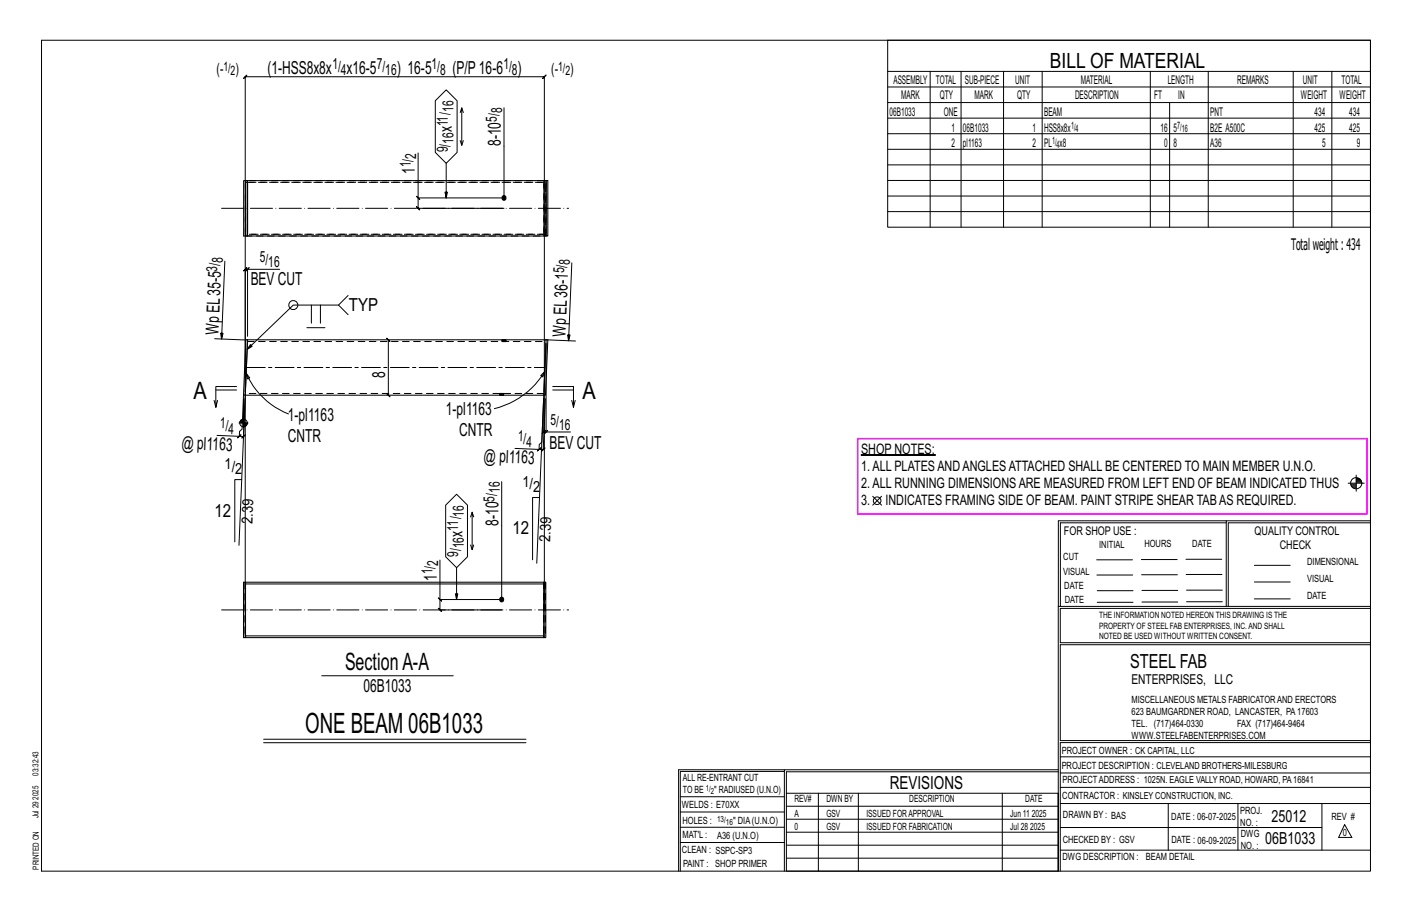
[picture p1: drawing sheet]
<svg xmlns="http://www.w3.org/2000/svg" width="432mm" height="279mm" viewBox="0 0 432 279" stroke-linecap="round" stroke-linejoin="round" font-family="sans-serif">
<g fill="#000" stroke="#000" stroke-width=".31">
<path d="M263.3 139h22.8v.2h-22.8z"/>
<circle cx="154.1" cy="60.5" r=".68"/>
<circle cx="153.4" cy="183.3" r=".68"/>
</g>
<g fill="none" stroke="#000" stroke-width=".31">
<path d="M12.7 12.3h406.4v254h-406.4zM271.5 12.3h147.6v57.2h-147.6zM133.1 30.8l3.3-3.3 3.4 3.3v15.8l-3.4 3.3-3.3-3.3zM140.7 34.4l.5-1.4v11.4M141.2 33l.5 1.4M154.1 32.9v27.6h-26.2v-13.7M271.5 21.8h147.6M271.5 26.6h147.6M271.5 31.4h147.6M271.5 36.1h147.6M284.5 21.8v47.7M293.9 21.8v47.7"/>
<path d="M306.9 21.8v47.7M318.7 21.8v47.7M351.8 21.8v47.7M357.7 31.4v38.1M369.5 21.8v47.7M395.5 21.8v47.7M407.3 21.8v47.7M136.4 49.9v10.6l-.3-1.7h.7l-.4 1.7M140.7 43l.5 1.4 .5-1.4M271.5 40.9h147.6M271.5 45.6h147.6M271.5 50.4h147.6"/>
<path d="M271.5 55.2h147.6M271.5 59.9h147.6M68.8 79.8l-1 23.8-.3-1.7h.7l-.4 1.7M127.4 60l1 1zM127.9 60.5v3.2l-.5-.5 1 1-.5-.5h26.2M271.5 64.7h147.6M75.7 82.3l.5-.5-1 1zM75.7 82.3h-.7l.5-.5-1 1 .5-.5v37.4M85.5 82.3h-9.8v20.5M95.2 93.3v5.5M98 93.3v5.5M103.5 93.3l3 2.9"/>
<path d="M106.5 90.3l-3 3h-13.8l-14.1 13.5 1-1.5 .5 .6-1.5 .9M174.9 80.4l-1 23.8-.3-1.8h.7l-.4 1.8M65.6 103.5l9.6 .4M66 119.2h6.4M72.4 118.2h-6.4v6.3l.5-2.1M75.3 114.1l1.1 1.4-.7 .3zM75.3 114.1a23.5 23.5 0 0 0 12.9 12.4M93.8 100.2h5.6M118.8 103.9l-.5-.5 1 1-.5-.5v16.9M165.4 114.8l1.2-1.2-.6 1.6zM166.5 103.9l9.5 .3M166.6 113.6a25.1 25.1 0 0 1-15.4 11.3"/>
<path d="M167 105v27.1h7.5M169 118.2h6.4v6.3l.5-2.1M169 119.2h6.4M65.5 122.4l.5 2.1M72.7 133.9l1-1zM73.1 129.3h2.8M73.4 128.8v.5M73.6 128.5v.8M73.8 128.3v1M74 128.2v1.1M74.3 128.2v1.1M74.5 120.8l-.5 10.4-.7 .7-.1 1.5-6.8-.3"/>
<path d="M74.5 121.9v8.8M74.7 129.3v1.1M74.9 129.3v1.1M75 121.9l-.5 11.5 .5-.4-1.1 .9 .6-.5h-1.3M75 120.8l-1.9 45.9M75.1 129.3v1M75.3 129.3v.8M75.5 129.3v.5M118.3 120.3l1 1zM164.3 137.9l1.1-1zM166.3 120.8l-2.2 51.4M166.8 121.9l-.7 15.5 .5-.4-1 .9 .5-.5h-1.3"/>
<path d="M167 132.1h-.7l.5-.5-1 1 .5-.5v-10.2l-.6 13.3-.8 .7-.1 1.5-7.3-.3M167.5 131.6l-1 1zM174.8 122.4l.6 2.1M73.9 146.6h-2.1v19M136.3 154.4l3.3-3.3 3.4 3.3v15.8l-3.4 3.3-3.3-3.3zM144.4 156.6l-.5 1.4M144.9 158l-.5-1.4v11.4M153.4 147.2v36.1h-18.9v-12.1M165 152.1h-2.1v19M266.9 151.7l2.7 2.7M269.6 151.7l-2.7 2.7M375 159.8h-50.7v25.6"/>
<path d="M375 159.2h-51.3l-.1 107.1M412.3 147.7h4.9M413 148h1.7M413.1 148.3h1.6M413.2 148.6h1.5M413.5 148.9h1.2M413.8 149.1h.9M414.7 145.3v4.9M414.7 146.3h1M414.7 146.8h1.5M414.7 147.4h1.7M414.7 146.6h1.3"/>
<path d="M414.7 147.1h1.7M419.1 159.2h-44.1v26.2M419.1 159.8h-43.5v25.6M139.6 173.5v9.8l-.4-1.8h.8l-.4 1.8M143.9 166.6l.5 1.4 .5-1.4M335.4 171.1h10.9M335.4 175.8h11M349 171h11M349.1 175.7h11M362.7 171h10.9M362.7 175.6h11M383.6 172.8h11"/>
<path d="M383.6 177.9h11M75 186.4v-162.9l-.5 .5 1-1-.5 .5h91.5l-.5 .5 1-1-.5 .5v162.9M134 182.8l1 1zM134.5 183.3v3.1l-.5-.5 1 1-.5-.5h18.9M323.7 185.4h95.4M335.5 184.1h11M335.5 180.6h11M349.2 184h11M349.2 180.5h11M362.9 180.4h10.9M362.9 184h10.9M383.6 183.1h11"/>
<path d="M419.1 186h-94.9v10.5h94.9M419.1 197.1h-94.9v29.3h94.9v.6h-94.9v39.3M98.4 206.6h40.2M80.6 226h80.2M80.6 227h80.2M239.9 235.8h-31.9v30.5M239.9 235.3h-32.4v31M323.6 235.3h-83.7v31M323.6 235.9h-83.1v6.6M324.2 236.3h94.9M324.2 231.4h94.9M208 252.9h31.9"/>
<path d="M208 257.5h31.9M208 243.6h31.9M208 248.2h31.9M240.5 242.5h83.1v23.8h-83.1zM240.5 258.4h83.1M240.5 254.4h83.1M240.5 250.4h83.1M240.5 246.5h83.1M250.3 242.5v23.8M262.5 242.5v23.8M306.5 242.5v23.8M324.2 253h80.1"/>
<path d="M324.2 245.6h94.9M324.2 259.9h94.9M324.2 240.7h94.9M357.3 245.6v14.3M378.6 245.6v14.3M404.3 245.6v14.3M411.2 252.1l2.2 3.9h-4zM240.5 262.3h83.1"/>
<circle cx="89.7" cy="93.3" r="1.38"/>
<circle cx="74.5" cy="129.3" r="1.16"/>
<circle cx="268.2" cy="153.1" r="1.17"/>
<circle cx="414.7" cy="147.7" r="1.71"/>
</g>
<path d="M262.3 134.1h155.8v23h-155.8z" fill="none" stroke="#f0f" stroke-width=".5"/>
<g fill="none" stroke="#000" stroke-width=".32">
<path d="M75.2 55.2h-.7v16.9h92.5v-1v-15.9h-91.8v16.9M75.7 55.2v16.9M167 55.2h.1M167 55.2h.5v16.9h-.5zM75.7 104.9l-.7 14.8M75.7 103.9l-.7 16.9h-.5l.7-16.9h92.3l-.7 16.9h-.5M167 104.9l-.7 14.8M167 103.9l-.7 16.9h-91.3M74.5 178h.6v16.9h-.6zM74.6 178v16.9M75.1 178h91.3v.5h-91.3zM166.3 178.5v15.9"/>
<path d="M166.4 178h.5v16.9h-.5zM75.1 194.4h91.3v.5h-91.3z"/>
</g>
<g fill="none" stroke="#000" stroke-width=".31" stroke-dasharray="2 1.4">
<path d="M75 55.2v16.9M75.7 55.2v16.4h-.7M75.7 55.7l91.3 .1M166.3 55.7v15.9M166.3 55.2h-91.3M166.3 55.2v16.9M166.3 55.7h-91.3h.7v.6M167 55.8v15.8M167 56.3h.1M75 72.1h91.3v-16.9M75 72.1v-16.9M75 71.6v-15.9"/>
<path d="M75.7 71.1v1M166.3 71.6h-91.3M166.3 72.1h.1M166.9 72.1v-16.9M167 71.6h-91.3M75.7 104.4h91.3M153.5 103.9l.1 .5zM153.6 103.9h.1M153.9 103.9h-.2l-.1 .5M153.9 104.4h.2v-.5h-.2v.5h-.2M154.1 103.9h.3v.5h-.3M154.4 103.9h.1v.5h-.1"/>
<path d="M154.5 103.9v.5M154.7 103.9v.5M152.9 120.8v-.5M153 120.8v-.5M153.2 120.8h-.2v-.5h.2M153.4 120.8h-.2v-.5h.2M153.6 120.8h.2l.2-.5M153.6 120.3h-.2v.5h.2v-.5h.2M154 120.3v.5zM154 120.8h-.2M166.3 120.3h-91.3M75 178v16.9"/>
<path d="M166.3 178v16.9M166.3 178v15.9M166.8 178v16.9M75 193.9l.1-15.4M75.1 194.4l-.1-.5M166.3 193.9v1"/>
</g>
<path d="M67.8 63.7h106.1M67.8 186.4h106.1" fill="none" stroke="#000" stroke-width=".31" stroke-dasharray="6.8 1 0 1"/>
<path d="M75.3 112.3h91.3" fill="none" stroke="#000" stroke-width=".31" stroke-dasharray="5.8 1 1 1"/>
<text font-size="8.6" x="93.3" y="224">ONE BEAM 06B1033</text>
<g font-size="7.3">
<text x="59.1" y="122.1">A</text>
<text x="178.2" y="122.1">A</text>
<text x="105.5" y="204.8">SectionA-A</text>
</g>
<text font-size="6.4" x="321.1" y="20.7">BILL OF MATERIAL</text>
<text font-size="5.9" x="345.6" y="204.1">STEEL FAB</text>
<g font-size="5.5">
<text x="81.8" y="22.5">(1-HSS8x8x</text>
<text x="106" y="22.5">x16-5</text>
<text x="121.3" y="22.5">) 16-5</text>
<text x="138.4" y="22.5">(P/P16-6</text>
<text x="158.3" y="22.5">)</text>
<text x="138.2" y="40.5" transform="rotate(-90 138.2 40.5)">x</text>
<text x="153.1" y="44.7" transform="rotate(-90 153.1 44.7)">8-10</text>
<text x="126.9" y="53.2" transform="rotate(-90 126.9 53.2)">1</text>
<text x="76.7" y="87.1">BEV CUT</text>
<text x="106.7" y="95">TYP</text>
<text x="66.8" y="102.5" transform="rotate(-88 66.8 102.5)">WpEL35-5</text>
<text x="172.9" y="103.1" transform="rotate(-88 172.9 103.1)">WpEL36-1</text>
<text x="117.8" y="115.4" transform="rotate(-90 117.8 115.4)">8</text>
<text x="88" y="128.5">1-pl1163</text>
<text x="136.3" y="126.8">1-pl1163</text>
<text x="55.5" y="137.2" transform="rotate(2 55.5 137.2)">@pl1163</text>
<text x="88" y="135.1">CNTR</text>
<text x="140.4" y="133.4">CNTR</text>
<text x="168.1" y="137.2">BEV CUT</text>
<text x="147.9" y="141.2" transform="rotate(2 147.9 141.2)">@pl1163</text>
<text x="65.6" y="157.9">12</text>
<text x="152.4" y="160.7" transform="rotate(-90 152.4 160.7)">8-10</text>
<text x="141.4" y="164.1" transform="rotate(-90 141.4 164.1)">x</text>
<text x="156.7" y="163.4">12</text>
<text x="133.5" y="177.6" transform="rotate(-90 133.5 177.6)">1</text>
<text x="111.1" y="211.5">06B1033</text>
<text x="272.2" y="241.1">REVISIONS</text>
</g>
<g font-size="5.1">
<text x="388.9" y="251.3">25012</text>
<text x="386.9" y="258.1">06B1033</text>
</g>
<text font-size="4.9" x="394.8" y="76.4">Totalweight : 434</text>
<g font-size="4.7">
<text x="66.2" y="22.6">(-</text>
<text x="72" y="22.6">)</text>
<text x="101.6" y="21.2">1/</text>
<text x="104.2" y="22.9">4</text>
<text x="115.2" y="21.2">7/</text>
<text x="117.8" y="22.9">16</text>
<text x="132" y="21.2">1/</text>
<text x="134.6" y="22.9">8</text>
<text x="153.9" y="21.2">1/</text>
<text x="156.6" y="22.9">8</text>
<text x="168.6" y="22.6">(-</text>
<text x="174.4" y="22.6">)</text>
<text x="138.6" y="34.3" transform="rotate(-90 138.6 34.3)">16</text>
<text x="153.6" y="34.7" transform="rotate(-90 153.6 34.7)">8</text>
<text x="137" y="38.6" transform="rotate(-90 137 38.6)">11/</text>
<text x="151.9" y="37.3" transform="rotate(-90 151.9 37.3)">5/</text>
<text x="137" y="46.6" transform="rotate(-90 137 46.6)">9/</text>
<text x="138.6" y="44" transform="rotate(-90 138.6 44)">16</text>
<text x="125.6" y="51.1" transform="rotate(-90 125.6 51.1)">1/</text>
<text x="127.3" y="48.5" transform="rotate(-90 127.3 48.5)">2</text>
<text x="66.4" y="83" transform="rotate(-88 66.4 83)">3/</text>
<text x="68.2" y="80.5" transform="rotate(-88 68.2 80.5)">8</text>
<text x="79.4" y="80.1">5/</text>
<text x="82" y="81.8">16</text>
<text x="172.5" y="83.6" transform="rotate(-88 172.5 83.6)">5/</text>
<text x="174.3" y="81" transform="rotate(-88 174.3 81)">8</text>
<text x="67.2" y="130.9" transform="rotate(2 67.2 130.9)">1/</text>
<text x="168.4" y="129.8">5/</text>
<text x="171" y="131.5">16</text>
<text x="69.8" y="132.7" transform="rotate(2 69.8 132.7)">4</text>
<text x="158.3" y="134.9" transform="rotate(2 158.3 134.9)">1/</text>
<text x="160.9" y="136.6" transform="rotate(2 160.9 136.6)">4</text>
<text x="68.7" y="143.3">1/</text>
<text x="72" y="145">2</text>
<text x="159.7" y="148.8">1/</text>
<text x="151.2" y="153.3" transform="rotate(-90 151.2 153.3)">5/</text>
<text x="152.8" y="150.7" transform="rotate(-90 152.8 150.7)">16</text>
<text x="163" y="150.5">2</text>
<text x="77.2" y="160.1" transform="rotate(-88 77.2 160.1)">2.39</text>
<text x="141.8" y="157.9" transform="rotate(-90 141.8 157.9)">16</text>
<text x="140.2" y="162.3" transform="rotate(-90 140.2 162.3)">11/</text>
<text x="141.8" y="167.6" transform="rotate(-90 141.8 167.6)">16</text>
<text x="168.3" y="165.6" transform="rotate(-88 168.3 165.6)">2.39</text>
<text x="134" y="173" transform="rotate(-90 134 173)">2</text>
<text x="140.2" y="170.2" transform="rotate(-90 140.2 170.2)">9/</text>
<text x="132.3" y="175.6" transform="rotate(-90 132.3 175.6)">1/</text>
</g>
<g font-size="4.4">
<text x="263.3" y="138.8">SHOP NOTES:</text>
<text x="263.3" y="149.2">2.ALL RUNNING DIMENSIONSARE MEASURED FROM LEFT END OF BEAM INDICATED THUS</text>
<text x="263.3" y="144">1.ALL PLATESANDANGLESATTACHED SHALL BE CENTERED TO MAIN MEMBER U.N.O.</text>
<text x="263.3" y="154.5">3.</text>
<text x="270.8" y="154.5">INDICATES FRAMING SIDE OF BEAM. PAINT STRIPE SHEAR TABAS REQUIRED.</text>
</g>
<text font-size="4.2" x="346" y="209.1">ENTERPRISES, LLC</text>
<g font-size="4">
<text x="68.3" y="21.6">1/</text>
<text x="70.5" y="23">2</text>
<text x="170.7" y="21.6">1/</text>
<text x="172.9" y="23">2</text>
</g>
<g font-size="3.7">
<text x="273.2" y="25.6">ASSEMBLY</text>
<text x="286.2" y="25.6">TOTAL</text>
<text x="295.1" y="25.6">SUB-PIECE</text>
<text x="310.4" y="25.6">UNIT</text>
<text x="330.5" y="25.6">MATERIAL</text>
<text x="357.1" y="25.6">LENGTH</text>
<text x="378.3" y="25.6">REMARKS</text>
<text x="398.4" y="25.6">UNIT</text>
<text x="410.2" y="25.6">TOTAL</text>
<text x="272.1" y="35.5">06B1033</text>
<text x="275.6" y="30.4">MARK</text>
<text x="287.4" y="30.4">QTY</text>
<text x="288.6" y="35.5">ONE</text>
<text x="298" y="30.4">MARK</text>
<text x="311" y="30.4">QTY</text>
<text x="319.3" y="35.5">BEAM</text>
<text x="328.7" y="30.4">DESCRIPTION</text>
<text x="353" y="30.4">FT</text>
<text x="360.3" y="30.4">IN</text>
<text x="370.1" y="35.5">PNT</text>
<text x="397.8" y="30.4">WEIGHT</text>
<text x="402" y="35.5">434</text>
<text x="409.6" y="30.4">WEIGHT</text>
<text x="412.6" y="35.5">434</text>
<text x="290.9" y="40.2">1</text>
<text x="294.5" y="40.2">06B1033</text>
<text x="315.8" y="40.2">1</text>
<text x="319.3" y="40.2">HSS8x8x</text>
<text x="354.9" y="40.2">16</text>
<text x="358.9" y="40.2">5</text>
<text x="370.1" y="40.2">B2E A500C</text>
<text x="402" y="40.2">425</text>
<text x="412.6" y="40.2">425</text>
<text x="290.9" y="45">2</text>
<text x="294.5" y="45">pl1163</text>
<text x="315.8" y="45">2</text>
<text x="319.3" y="45">PL x8</text>
<text x="356" y="45">0</text>
<text x="358.9" y="45">8</text>
<text x="370.1" y="45">A36</text>
<text x="404.3" y="45">5</text>
<text x="415" y="45">9</text>
<text x="325.3" y="163.4">FOR SHOP USE :</text>
<text x="383.7" y="163.4">QUALITY CONTROL</text>
<text x="391.4" y="167.8">CHECK</text>
</g>
<g font-size="3.1">
<text x="327.5" y="39.4">1/</text>
<text x="328.9" y="40.5">4</text>
<text x="360" y="39.4">7/</text>
<text x="361.4" y="40.5">16</text>
<text x="321.7" y="44.1">1/</text>
<text x="323.1" y="45.3">4</text>
<text x="336.2" y="167.4">INITIAL</text>
<text x="350" y="167.1">HOURS</text>
<text x="364.6" y="167.2">DATE</text>
<text x="325.2" y="171.3">CUT</text>
<text x="399.8" y="172.8">DIMENSIONAL</text>
<text x="325.1" y="175.8">VISUAL</text>
<text x="399.8" y="177.9">VISUAL</text>
<text x="325.5" y="180">DATE</text>
<text x="325.7" y="184.4">DATE</text>
<text x="399.8" y="183.1">DATE</text>
<text x="346" y="215">MISCELLANEOUS METALS FABRICATORAND ERECTORS</text>
<text x="346" y="218.6">623 BAUMGARDNER ROAD, LANCASTER, PA17603</text>
<text x="346" y="225.8">WWW.STEELFABENTERPRISES.COM</text>
<text x="346" y="222.2">TEL. (717)464-0330</text>
<text x="378.3" y="222.2">FAX (717)464-9464</text>
<text x="324.7" y="230.5">PROJECT OWNER : CK CAPITAL, LLC</text>
<text x="208.8" y="238.8">ALL RE-ENTRANT CUT</text>
<text x="324.7" y="235.1">PROJECT DESCRIPTION : CLEVELAND BROTHERS-MILESBURG</text>
<text x="324.9" y="239.5">PROJECTADDRESS : 1025N. EAGLE VALLY ROAD, HOWARD, PA16841</text>
<text x="208.8" y="242.5">TO BE</text>
<text x="218.4" y="242.5">&quot; RADIUSED (U.N.O)</text>
<text x="242.9" y="245.3">REV#</text>
<text x="252.7" y="245.3">DWN BY</text>
<text x="278.1" y="245.3">DESCRIPTION</text>
<text x="313.5" y="245.3">DATE</text>
<text x="324.9" y="244.2">CONTRACTOR : KINSLEY CONSTRUCTION, INC.</text>
<text x="208.5" y="247">WELDS : E70XX</text>
<text x="208.7" y="251.7">HOLES :</text>
<text x="224.2" y="251.8">&quot; DIA(U.N.O)</text>
<text x="242.9" y="249.9">A</text>
<text x="252.7" y="249.9">GSV</text>
<text x="264.9" y="249.9">ISSUED FORAPPROVAL</text>
<text x="309" y="249.9">Jun 11</text>
<text x="315.5" y="249.9">2025</text>
<text x="325.1" y="250">DRAWN BY : BAS</text>
<text x="358.2" y="250.5">DATE : 06-07-2025</text>
<text x="379.3" y="248.9">PROJ.</text>
<text x="407.2" y="250.5">REV #</text>
<text x="208.7" y="256.3">MAT'L :</text>
<text x="219.3" y="256.4">A36 (U.N.O)</text>
<text x="242.9" y="253.8">0</text>
<text x="252.7" y="253.8">GSV</text>
<text x="264.9" y="253.8">ISSUED FOR FABRICATION</text>
<text x="309" y="253.8">Jul 28</text>
<text x="315" y="253.8">2025</text>
<text x="325" y="257.6">CHECKED BY : GSV</text>
<text x="358.3" y="257.7">DATE : 06-09-2025</text>
<text x="379.3" y="252.5">NO. :</text>
<text x="379.5" y="255.9">DWG</text>
<text x="410.6" y="255.5">0</text>
<text x="208.6" y="260.7">CLEAN : SSPC-SP3</text>
<text x="324.9" y="262.9">DWG DESCRIPTION :</text>
<text x="350.4" y="263">BEAM DETAIL</text>
<text x="379.5" y="259.5">NO. :</text>
<text x="208.9" y="265">PAINT : SHOP PRIMER</text>
</g>
<g font-size="2.7">
<text x="336.1" y="189">THE INFORMATION NOTED HEREON THIS DRAWING IS THE</text>
<text x="336.1" y="195.4">NOTED BE USED WITHOUT WRITTEN CONSENT.</text>
<text x="336.1" y="192.2">PROPERTY OF STEEL FAB ENTERPRISES, INC.AND SHALL</text>
</g>
<g font-size="2.6">
<text x="215.9" y="241.8">1/</text>
<text x="217.4" y="242.7">2</text>
<text x="219.3" y="251.1">13/</text>
<text x="222" y="252.1">16</text>
</g>
<g font-size="2.5">
<text x="11.7" y="237.1" transform="rotate(-90 11.7 237.1)">03:32:43</text>
<text x="11.8" y="244.4" transform="rotate(-90 11.8 244.4)">2025</text>
<text x="11.8" y="250.1" transform="rotate(-90 11.8 250.1)">Jul 29</text>
<text x="11.9" y="265.8" transform="rotate(-90 11.9 265.8)">PRINTED ON</text>
</g>
</svg>
